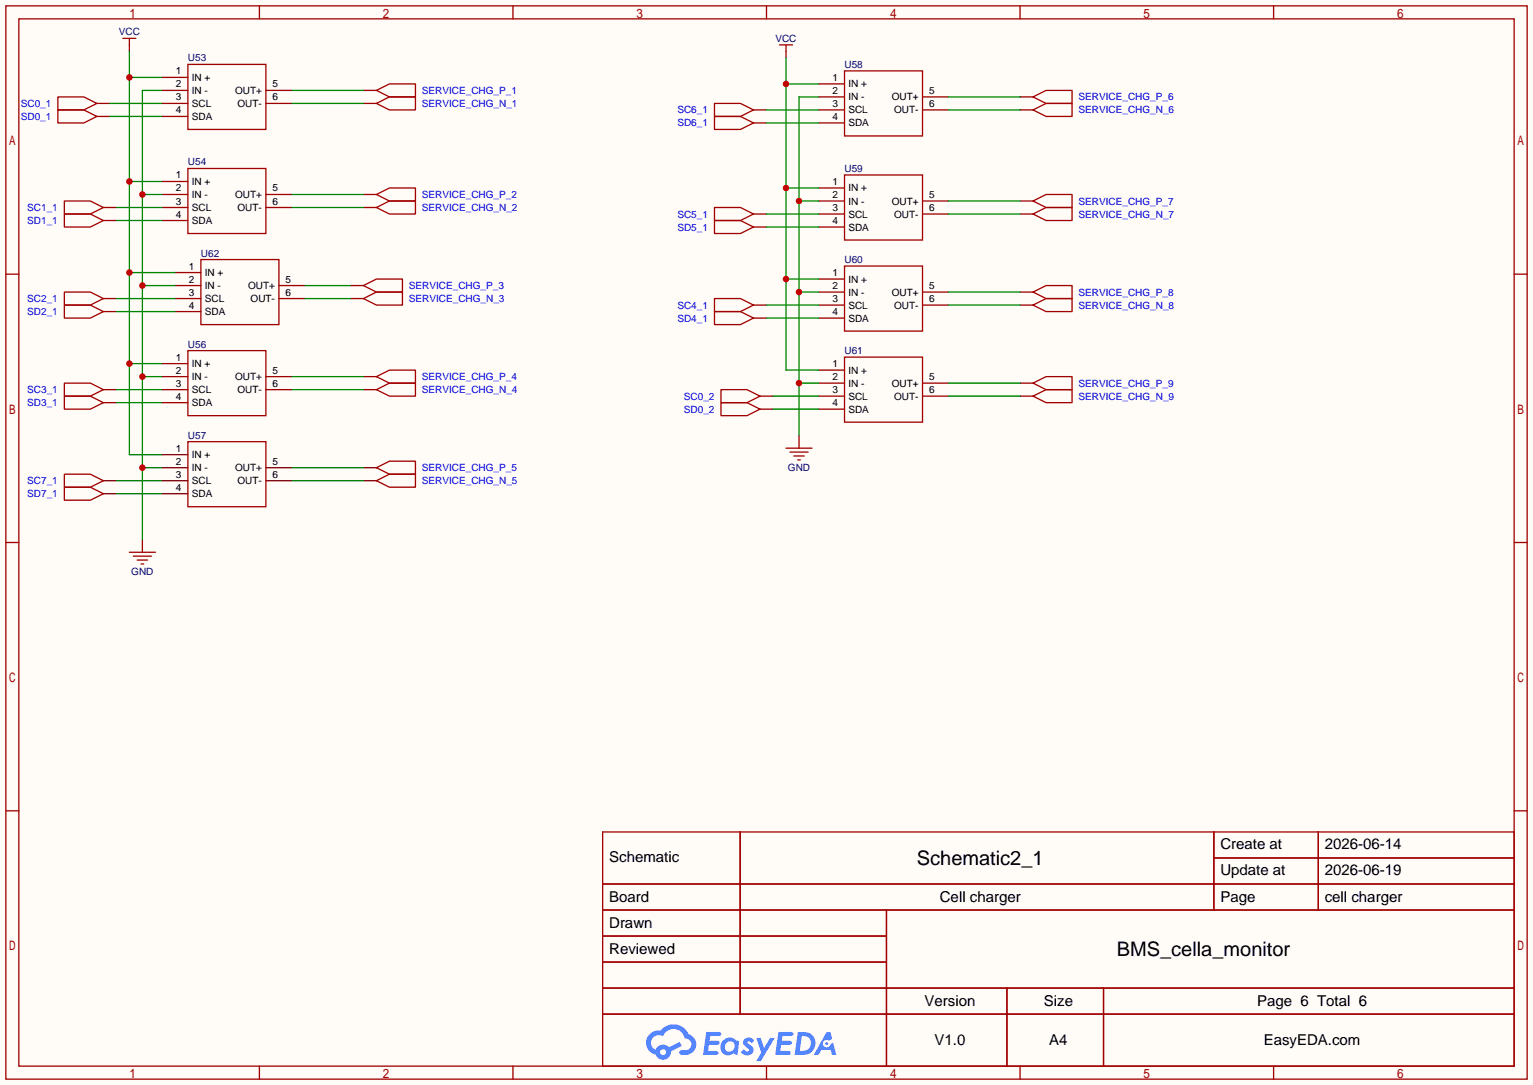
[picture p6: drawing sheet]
<svg xmlns="http://www.w3.org/2000/svg" width="299mm" height="212mm" viewBox="0 0 299 212" stroke-linecap="round" stroke-linejoin="round" font-family="sans-serif">
<path d="M0 0h299.5v211.8h-299.5z" fill="#fffcf7"/>
<g fill="none" stroke="#a10000" stroke-width=".25">
<path d="M1.1 1.1h297.2v209.6h-297.2zM3.7 3.7h292.1v204.5h-292.1zM50.7 1.1v2.6M100.2 1.1v2.6M149.7 1.1v2.6M199.3 1.1v2.6M248.8 1.1v2.6M1.1 53.5h2.6M295.8 53.5h2.5M1.1 105.9h2.6M295.8 105.9h2.5M1.1 158.3h2.6"/>
<path d="M295.8 158.3h2.5M117.7 162.4h178.1v45.8h-178.1zM117.7 172.6h178.1M117.7 177.7h178.1M144.6 162.4v35.6M173.2 177.7v30.5M237.1 162.4v15.3M237.1 167.5h58.7M257.5 162.4v15.3M117.7 182.8h55.5M117.7 192.9h178.1M117.7 187.8h55.5"/>
<path d="M117.7 198h178.1M196.7 192.9v15.3M215.6 192.9v15.3M50.7 208.2v2.5M100.2 208.2v2.5M149.7 208.2v2.5M199.3 208.2v2.5M248.8 208.2v2.5"/>
</g>
<g fill="#5487ff">
<path d="M145.5 202.8a1.3 1.3 0 0 1 1.8 .3l-.4 .6a.54 .54 0 0 0-.9-.2l.1 .2a1.58 1.58 0 0 1 1.1 1.6 1.43 1.43 0 0 1-2.5 .1l.5-.6a.64 .64 0 0 0 .5 .5 .64 .64 0 0 0 .7-.3l-.2-.2a1.35 1.35 0 0 1-.9-1.8z"/>
<path d="M147.7 202.7h.9l.7 1.9 1.1-1.9h.9l-2.7 4.5h-.9l1-1.7z"/>
<path d="M138 201.5h1.6a1.31 1.31 0 0 1 1.2 .2 .4 .4 0 0 1-.3 .6h-1.8l-.1 .9h1.6a.4 .4 0 0 1 .4 .4 .4 .4 0 0 1-.4 .4h-1.7l-.2 1.2h.8a1.23 1.23 0 0 1 1.2 .2 .39 .39 0 0 1-.3 .6h-2.7z"/>
<path d="M152.1 201.5h1.6a1.32 1.32 0 0 1 1.3 .2 .39 .39 0 0 1-.4 .6h-1.7l-.2 .9h1.7a.4 .4 0 0 1 .3 .4 .4 .4 0 0 1-.4 .4h-1.7l-.2 1.2h.8a1.23 1.23 0 0 1 1.2 .2 .39 .39 0 0 1-.3 .6h-2.7z"/>
<path d="M161.5 201.5h.7l.4 1.3-.7 .4a.75 .75 0 0 0-1.1 .3 .75 .75 0 0 0 .5 1 .75 .75 0 0 0 .9-.6l.6-.3 .6 2.4h-.9l-.2-1h-1.9l-.5 1h-.9z"/>
<path d="M155.9 201.5l-.7 4.5h1.5a2.27 2.27 0 0 0 2.6-2.3 2.27 2.27 0 0 0-2.7-2.2zM156.6 202.3a1.5 1.5 0 0 1 1.8 1.5 1.5 1.5 0 0 1-1.9 1.4h-.3z"/>
<path d="M141.3 203.1a1.6 1.6 0 0 0-.3 2.3 1.6 1.6 0 0 0 2.3 .2l.8 .4 .3-2.5-.2-.3h-.4a1.58 1.58 0 0 0-2.5-.1zM141.9 203.6a.99 .99 0 0 1 1.6 .3 .99 .99 0 0 1-.9 1.4 .94 .94 0 0 1-1-.5 .94 .94 0 0 1 .3-1.2z"/>
<path d="M126.9 201.9a2.37 2.37 0 0 0 1.2 4 1.54 1.54 0 0 0 1.7 1 1.54 1.54 0 0 0 1.3-1.6l2.1-1.1-.5-.8-2 1.1a1.57 1.57 0 0 0-2.6 .4 1.5 1.5 0 0 1-.8-2.1 1.5 1.5 0 0 1 2.2-.5 2.23 2.23 0 0 1 2.3-1.4 2.23 2.23 0 0 1 2 1.8 1.16 1.16 0 0 1 1.2 1.1 1.16 1.16 0 0 1-1 1.3h-.7a.47 .47 0 0 0-.6 .3 .47 .47 0 0 0 .4 .6 2.17 2.17 0 0 0 2.5-1 2.17 2.17 0 0 0-.3-2.7l-.8-.4a3.2 3.2 0 0 0-5.4-.7l-1.2 .1zM129 205.4a.58 .58 0 0 1 1.1 0 .58 .58 0 0 1-1.1 0z"/>
<circle cx="161.5" cy="203.8" r=".28"/>
</g>
<g fill="none" stroke="#870000" stroke-width=".25">
<path d="M25.3 8.8v1.2M31.6 17.7h5.1M31.6 15.1h5.1M51.9 17.7h5.1M71 17.7h2.5M153.5 10v1.3M159.9 18.9h5.1M159.9 16.4h5.1M180.2 18.9h5.1M199.3 18.9h2.5M18.9 22.7h2.6M18.9 20.2h2.6"/>
<path d="M31.6 22.7h5.1M31.6 20.2h5.1M31.6 38h5.1M31.6 35.4h5.1M51.9 20.2h5.1M51.9 38h5.1M71 20.2h2.5M71 38h2.5M147.2 24h2.5M147.2 21.5h2.5M159.9 24h5.1M159.9 21.5h5.1"/>
<path d="M159.9 39.2h5.1M159.9 36.7h5.1M180.2 21.5h5.1M180.2 39.2h5.1M199.3 21.5h2.5M199.3 39.2h2.5M20.2 43.1h2.5M20.2 40.5h2.5M20.2 58.3h2.5M31.6 43.1h5.1M31.6 40.5h5.1M34.2 58.3h5"/>
<path d="M34.2 55.8h5M34.2 53.2h5M51.9 40.5h5.1M54.5 58.3h5.1M54.5 55.8h5.1M68.5 58.3h2.5M68.5 55.8h2.5M71 40.5h2.5M147.2 44.3h2.5M147.2 41.8h2.5M147.2 59.6h2.5M159.9 44.3h5.1"/>
<path d="M159.9 41.8h5.1M159.9 59.6h5.1M159.9 57h5.1M159.9 54.5h5.1M180.2 41.8h5.1M180.2 59.6h5.1M180.2 57h5.1M199.3 41.8h2.5M199.3 59.6h2.5M199.3 57h2.5M20.2 60.8h2.5M20.2 78.6h2.5"/>
<path d="M20.2 76.1h2.5M31.6 78.6h5.1M31.6 76.1h5.1M31.6 73.5h5.1M31.6 71h5.1M34.2 60.8h5M51.9 76.1h5.1M51.9 73.5h5.1M71 76.1h2.5M71 73.5h2.5M147.2 62.1h2.5M148.5 79.9h2.5"/>
<path d="M148.5 77.3h2.5M159.9 62.1h5.1M159.9 79.9h5.1M159.9 77.3h5.1M159.9 74.8h5.1M159.9 72.3h5.1M180.2 77.3h5.1M180.2 74.8h5.1M199.3 77.3h2.5M199.3 74.8h2.5M20.2 96.4h2.5M20.2 93.9h2.5"/>
<path d="M31.6 96.4h5.1M31.6 93.9h5.1M31.6 91.3h5.1M31.6 88.8h5.1M51.9 93.9h5.1M51.9 91.3h5.1M71 93.9h2.5M71 91.3h2.5M156.1 85v2.5M27.8 105.3v2.5"/>
</g>
<g fill="none" stroke="#a10000" stroke-width=".25">
<path d="M11.3 18.9h5.1l2.5 1.3-2.5 1.3h-5.1zM24 7.5h2.5M25.3 7.5v1.3M36.7 12.6h15.2v12.7h-15.2zM73.5 17.7l2.6-1.3h5.1v2.5h-5.1zM152.3 8.8h2.5M153.5 8.8v1.2M165 13.8h15.2v12.7h-15.2zM201.8 18.9l2.5-1.2h5.1v2.5h-5.1zM11.3 21.5h5.1l2.5 1.2-2.5 1.3h-5.1zM12.6 39.2h5.1l2.5 1.3-2.5 1.3h-5.1zM36.7 32.9h15.2v12.7h-15.2z"/>
<path d="M73.5 20.2l2.6-1.3h5.1v2.6h-5.1zM73.5 38l2.6-1.3h5.1v2.5h-5.1zM139.6 22.7h5.1l2.5 1.3-2.5 1.3h-5.1zM139.6 20.2h5.1l2.5 1.3-2.5 1.2h-5.1zM165 34.2h15.2v12.7h-15.2zM201.8 39.2l2.5-1.2h5.1v2.5h-5.1zM201.8 21.5l2.5-1.3h5.1v2.5h-5.1zM12.6 59.6h5.1l2.5 1.2-2.5 1.3h-5.1zM12.6 41.8h5.1l2.5 1.3-2.5 1.2h-5.1zM12.6 57h5.1l2.5 1.3-2.5 1.3h-5.1zM39.2 50.7h15.3v12.7h-15.3zM71 58.3l2.5-1.3h5.1v2.6h-5.1z"/>
<path d="M71 55.8l2.5-1.3h5.1v2.5h-5.1zM73.5 40.5l2.6-1.3h5.1v2.6h-5.1zM139.6 43.1h5.1l2.5 1.2-2.5 1.3h-5.1zM139.6 40.5h5.1l2.5 1.3-2.5 1.3h-5.1zM139.6 58.3h5.1l2.5 1.3-2.5 1.2h-5.1zM165 51.9h15.2v12.7h-15.2zM201.8 57l2.5-1.2h5.1v2.5h-5.1zM201.8 59.6l2.5-1.3h5.1v2.5h-5.1zM201.8 41.8l2.5-1.3h5.1v2.6h-5.1zM12.6 77.3h5.1l2.5 1.3-2.5 1.3h-5.1zM12.6 74.8h5.1l2.5 1.3-2.5 1.2h-5.1zM36.7 68.5h15.2v12.7h-15.2z"/>
<path d="M73.5 76.1l2.6-1.3h5.1v2.5h-5.1zM73.5 73.5l2.6-1.2h5.1v2.5h-5.1zM139.6 60.8h5.1l2.5 1.3-2.5 1.3h-5.1zM140.8 78.6h5.1l2.6 1.3-2.6 1.3h-5.1zM140.8 76.1h5.1l2.6 1.2-2.6 1.3h-5.1zM165 69.7h15.2v12.7h-15.2zM201.8 77.3l2.5-1.2h5.1v2.5h-5.1zM201.8 74.8l2.5-1.3h5.1v2.6h-5.1zM12.6 95.1h5.1l2.5 1.3-2.5 1.3h-5.1zM12.6 92.6h5.1l2.5 1.3-2.5 1.2h-5.1zM36.7 86.2h15.2v12.7h-15.2zM73.5 93.9l2.6-1.3h5.1v2.5h-5.1z"/>
<path d="M73.5 91.3l2.6-1.3h5.1v2.6h-5.1zM153.5 87.5h5.1M154.3 88.3h3.6M155.1 89h2M155.8 89.8h.5M25.3 107.8h5.1M26 108.6h3.6M26.8 109.3h2M27.6 110.1h.5"/>
</g>
<path d="M31.6 17.7h-3.8v87.6M27.8 38h3.8M27.8 55.8h6.4M27.8 73.5h3.8M27.8 91.3h3.8" fill="none" stroke="#008700" stroke-width=".25"/>
<g fill="#c00">
<circle cx="27.8" cy="91.3" r=".63"/>
<circle cx="27.8" cy="73.5" r=".63"/>
<circle cx="27.8" cy="55.8" r=".63"/>
<circle cx="27.8" cy="38" r=".63"/>
</g>
<path d="M159.9 18.9h-3.8v66.1M156.1 39.2h3.8M156.1 57h3.8M156.1 74.8h3.8" fill="none" stroke="#008700" stroke-width=".25"/>
<g fill="#c00">
<circle cx="156.1" cy="39.2" r=".63"/>
<circle cx="156.1" cy="57" r=".63"/>
<circle cx="156.1" cy="74.8" r=".63"/>
</g>
<path d="M25.3 10v78.8h6.3M25.3 15.1h6.3M25.3 35.4h6.3M25.3 53.2h8.9M25.3 71h6.3" fill="none" stroke="#008700" stroke-width=".25"/>
<g fill="#c00">
<circle cx="25.3" cy="15.1" r=".63"/>
<circle cx="25.3" cy="35.4" r=".63"/>
<circle cx="25.3" cy="53.2" r=".63"/>
<circle cx="25.3" cy="71" r=".63"/>
</g>
<path d="M153.5 11.3v61h6.4M153.5 16.4h6.4M153.5 36.7h6.4M153.5 54.5h6.4" fill="none" stroke="#008700" stroke-width=".25"/>
<g fill="#c00">
<circle cx="153.5" cy="54.5" r=".63"/>
<circle cx="153.5" cy="36.7" r=".63"/>
<circle cx="153.5" cy="16.4" r=".63"/>
</g>
<g fill="none" stroke="#008700" stroke-width=".25">
<path d="M57 17.7h14M185.3 18.9h14M21.5 20.2h10.1M21.5 22.7h10.1M57 20.2h14M57 38h14M149.7 21.5h10.2M149.7 24h10.2M185.3 21.5h14M185.3 39.2h14M22.7 40.5h8.9M22.7 43.1h8.9"/>
<path d="M22.7 58.3h11.5M57 40.5h14M59.6 58.3h8.9M59.6 55.8h8.9M149.7 41.8h10.2M149.7 59.6h10.2M149.7 44.3h10.2M185.3 41.8h14M185.3 57h14M185.3 59.6h14M22.7 76.1h8.9M22.7 60.8h11.5"/>
<path d="M22.7 78.6h8.9M57 76.1h14M57 73.5h14M149.7 62.1h10.2M151 77.3h8.9M151 79.9h8.9M185.3 77.3h14M185.3 74.8h14M22.7 93.9h8.9M22.7 96.4h8.9M57 91.3h14M57 93.9h14"/>
</g>
<g font-size="3.9">
<text x="179.1" y="168.9">Schematic2_1</text>
<text x="218.2" y="186.7">BMS_cella_monitor</text>
</g>
<g font-size="2.9">
<text x="238.4" y="165.9">Create at</text>
<text x="258.8" y="165.9">2026-06-14</text>
<text x="119" y="168.4">Schematic</text>
<text x="238.4" y="170.9">Update at</text>
<text x="258.8" y="170.9">2026-06-19</text>
<text x="119" y="176">Board</text>
<text x="183.6" y="176">Cell charger</text>
<text x="238.4" y="176">Page</text>
<text x="258.8" y="176">cell charger</text>
<text x="119" y="181.1">Drawn</text>
<text x="119" y="186.2">Reviewed</text>
<text x="180.6" y="196.3">Version</text>
<text x="203.9" y="196.3">Size</text>
<text x="245.6" y="196.3">Page 6 Total 6</text>
<text x="182.6" y="204">V1.0</text>
<text x="205" y="204">A4</text>
<text x="246.9" y="204">EasyEDA.com</text>
</g>
<g font-size="2" fill="#000080">
<text x="23.2" y="6.9">VCC</text>
<text x="36.7" y="12">U53</text>
<text x="151.5" y="8.2">VCC</text>
<text x="165" y="13.3">U58</text>
<text x="36.7" y="32.3">U54</text>
<text x="165" y="33.6">U59</text>
<text x="39.2" y="50.1">U62</text>
<text x="165" y="51.4">U60</text>
<text x="36.7" y="67.9">U56</text>
<text x="165" y="69.1">U61</text>
<text x="36.7" y="85.6">U57</text>
<text x="153.9" y="92">GND</text>
<text x="25.6" y="112.3">GND</text>
</g>
<g font-size="2">
<text x="34.3" y="14.5">1</text>
<text x="34.3" y="17.1">2</text>
<text x="37.5" y="15.8">IN +</text>
<text x="53.2" y="17.1">5</text>
<text x="162.6" y="15.8">1</text>
<text x="165.7" y="17.1">IN +</text>
<text x="34.3" y="19.6">3</text>
<text x="34.3" y="22.1">4</text>
<text x="37.5" y="18.3">IN -</text>
<text x="37.5" y="20.9">SCL</text>
<text x="37.5" y="23.4">SDA</text>
<text x="45.9" y="18.3">OUT+</text>
<text x="46.4" y="20.9">OUT-</text>
<text x="53.2" y="19.6">6</text>
<text x="162.6" y="18.3">2</text>
<text x="162.6" y="20.9">3</text>
<text x="162.6" y="23.4">4</text>
<text x="165.7" y="19.6">IN -</text>
<text x="165.7" y="22.1">SCL</text>
<text x="174.2" y="19.6">OUT+</text>
<text x="174.7" y="22.1">OUT-</text>
<text x="181.5" y="18.3">5</text>
<text x="181.5" y="20.9">6</text>
<text x="165.7" y="24.7">SDA</text>
<text x="34.3" y="34.8">1</text>
<text x="34.3" y="37.4">2</text>
<text x="34.3" y="39.9">3</text>
<text x="37.5" y="36.1">IN +</text>
<text x="37.5" y="38.7">IN -</text>
<text x="37.5" y="41.2">SCL</text>
<text x="45.9" y="38.7">OUT+</text>
<text x="46.4" y="41.2">OUT-</text>
<text x="53.2" y="37.4">5</text>
<text x="53.2" y="39.9">6</text>
<text x="162.6" y="36.1">1</text>
<text x="162.6" y="38.7">2</text>
<text x="162.6" y="41.2">3</text>
<text x="165.7" y="37.4">IN +</text>
<text x="165.7" y="39.9">IN -</text>
<text x="174.2" y="39.9">OUT+</text>
<text x="181.5" y="38.7">5</text>
<text x="181.5" y="41.2">6</text>
<text x="34.3" y="42.5">4</text>
<text x="37.5" y="43.7">SDA</text>
<text x="162.6" y="43.7">4</text>
<text x="165.7" y="42.5">SCL</text>
<text x="165.7" y="45">SDA</text>
<text x="174.7" y="42.5">OUT-</text>
<text x="36.9" y="52.6">1</text>
<text x="40" y="53.9">IN +</text>
<text x="162.6" y="53.9">1</text>
<text x="36.9" y="55.2">2</text>
<text x="36.9" y="57.7">3</text>
<text x="40" y="56.4">IN -</text>
<text x="40" y="59">SCL</text>
<text x="48.5" y="56.4">OUT+</text>
<text x="48.9" y="59">OUT-</text>
<text x="55.8" y="55.2">5</text>
<text x="55.8" y="57.7">6</text>
<text x="162.6" y="56.4">2</text>
<text x="162.6" y="59">3</text>
<text x="165.7" y="55.2">IN +</text>
<text x="165.7" y="57.7">IN -</text>
<text x="174.2" y="57.7">OUT+</text>
<text x="181.5" y="56.4">5</text>
<text x="181.5" y="59">6</text>
<text x="36.9" y="60.2">4</text>
<text x="40" y="61.5">SDA</text>
<text x="162.6" y="61.5">4</text>
<text x="165.7" y="60.2">SCL</text>
<text x="165.7" y="62.8">SDA</text>
<text x="174.7" y="60.2">OUT-</text>
<text x="34.3" y="70.4">1</text>
<text x="37.5" y="71.7">IN +</text>
<text x="162.6" y="71.7">1</text>
<text x="34.3" y="72.9">2</text>
<text x="34.3" y="75.5">3</text>
<text x="37.5" y="74.2">IN -</text>
<text x="37.5" y="76.8">SCL</text>
<text x="45.9" y="74.2">OUT+</text>
<text x="46.4" y="76.8">OUT-</text>
<text x="53.2" y="72.9">5</text>
<text x="53.2" y="75.5">6</text>
<text x="162.6" y="74.2">2</text>
<text x="162.6" y="76.8">3</text>
<text x="165.7" y="72.9">IN +</text>
<text x="165.7" y="75.5">IN -</text>
<text x="174.2" y="75.5">OUT+</text>
<text x="181.5" y="74.2">5</text>
<text x="181.5" y="76.8">6</text>
<text x="34.3" y="78">4</text>
<text x="37.5" y="79.3">SDA</text>
<text x="162.6" y="79.3">4</text>
<text x="165.7" y="78">SCL</text>
<text x="165.7" y="80.6">SDA</text>
<text x="174.7" y="78">OUT-</text>
<text x="34.3" y="88.2">1</text>
<text x="37.5" y="89.5">IN +</text>
<text x="34.3" y="90.7">2</text>
<text x="34.3" y="93.3">3</text>
<text x="34.3" y="95.8">4</text>
<text x="37.5" y="92">IN -</text>
<text x="37.5" y="94.5">SCL</text>
<text x="45.9" y="92">OUT+</text>
<text x="46.4" y="94.5">OUT-</text>
<text x="53.2" y="90.7">5</text>
<text x="53.2" y="93.3">6</text>
<text x="37.5" y="97.1">SDA</text>
</g>
<g font-size="2" fill="#00f">
<text x="4.1" y="23.4">SD0_1</text>
<text x="4.1" y="20.9">SC0_1</text>
<text x="82.4" y="20.9">SERVICE_CHG_N_1</text>
<text x="82.4" y="18.3">SERVICE_CHG_P_1</text>
<text x="132.3" y="22.1">SC6_1</text>
<text x="210.7" y="22.1">SERVICE_CHG_N_6</text>
<text x="210.7" y="19.6">SERVICE_CHG_P_6</text>
<text x="132.3" y="24.7">SD6_1</text>
<text x="5.3" y="41.2">SC1_1</text>
<text x="82.4" y="38.7">SERVICE_CHG_P_2</text>
<text x="82.4" y="41.2">SERVICE_CHG_N_2</text>
<text x="210.7" y="39.9">SERVICE_CHG_P_7</text>
<text x="5.3" y="43.7">SD1_1</text>
<text x="132.3" y="45">SD5_1</text>
<text x="132.3" y="42.5">SC5_1</text>
<text x="210.7" y="42.5">SERVICE_CHG_N_7</text>
<text x="5.3" y="59">SC2_1</text>
<text x="79.9" y="59">SERVICE_CHG_N_3</text>
<text x="79.9" y="56.4">SERVICE_CHG_P_3</text>
<text x="210.7" y="57.7">SERVICE_CHG_P_8</text>
<text x="5.3" y="61.5">SD2_1</text>
<text x="132.3" y="62.8">SD4_1</text>
<text x="132.3" y="60.2">SC4_1</text>
<text x="210.7" y="60.2">SERVICE_CHG_N_8</text>
<text x="5.3" y="76.8">SC3_1</text>
<text x="82.4" y="76.8">SERVICE_CHG_N_4</text>
<text x="82.4" y="74.2">SERVICE_CHG_P_4</text>
<text x="210.7" y="75.5">SERVICE_CHG_P_9</text>
<text x="5.3" y="79.3">SD3_1</text>
<text x="133.6" y="80.6">SD0_2</text>
<text x="133.6" y="78">SC0_2</text>
<text x="210.7" y="78">SERVICE_CHG_N_9</text>
<text x="5.3" y="94.5">SC7_1</text>
<text x="82.4" y="94.5">SERVICE_CHG_N_5</text>
<text x="82.4" y="92">SERVICE_CHG_P_5</text>
<text x="5.3" y="97.1">SD7_1</text>
</g>
</svg>
